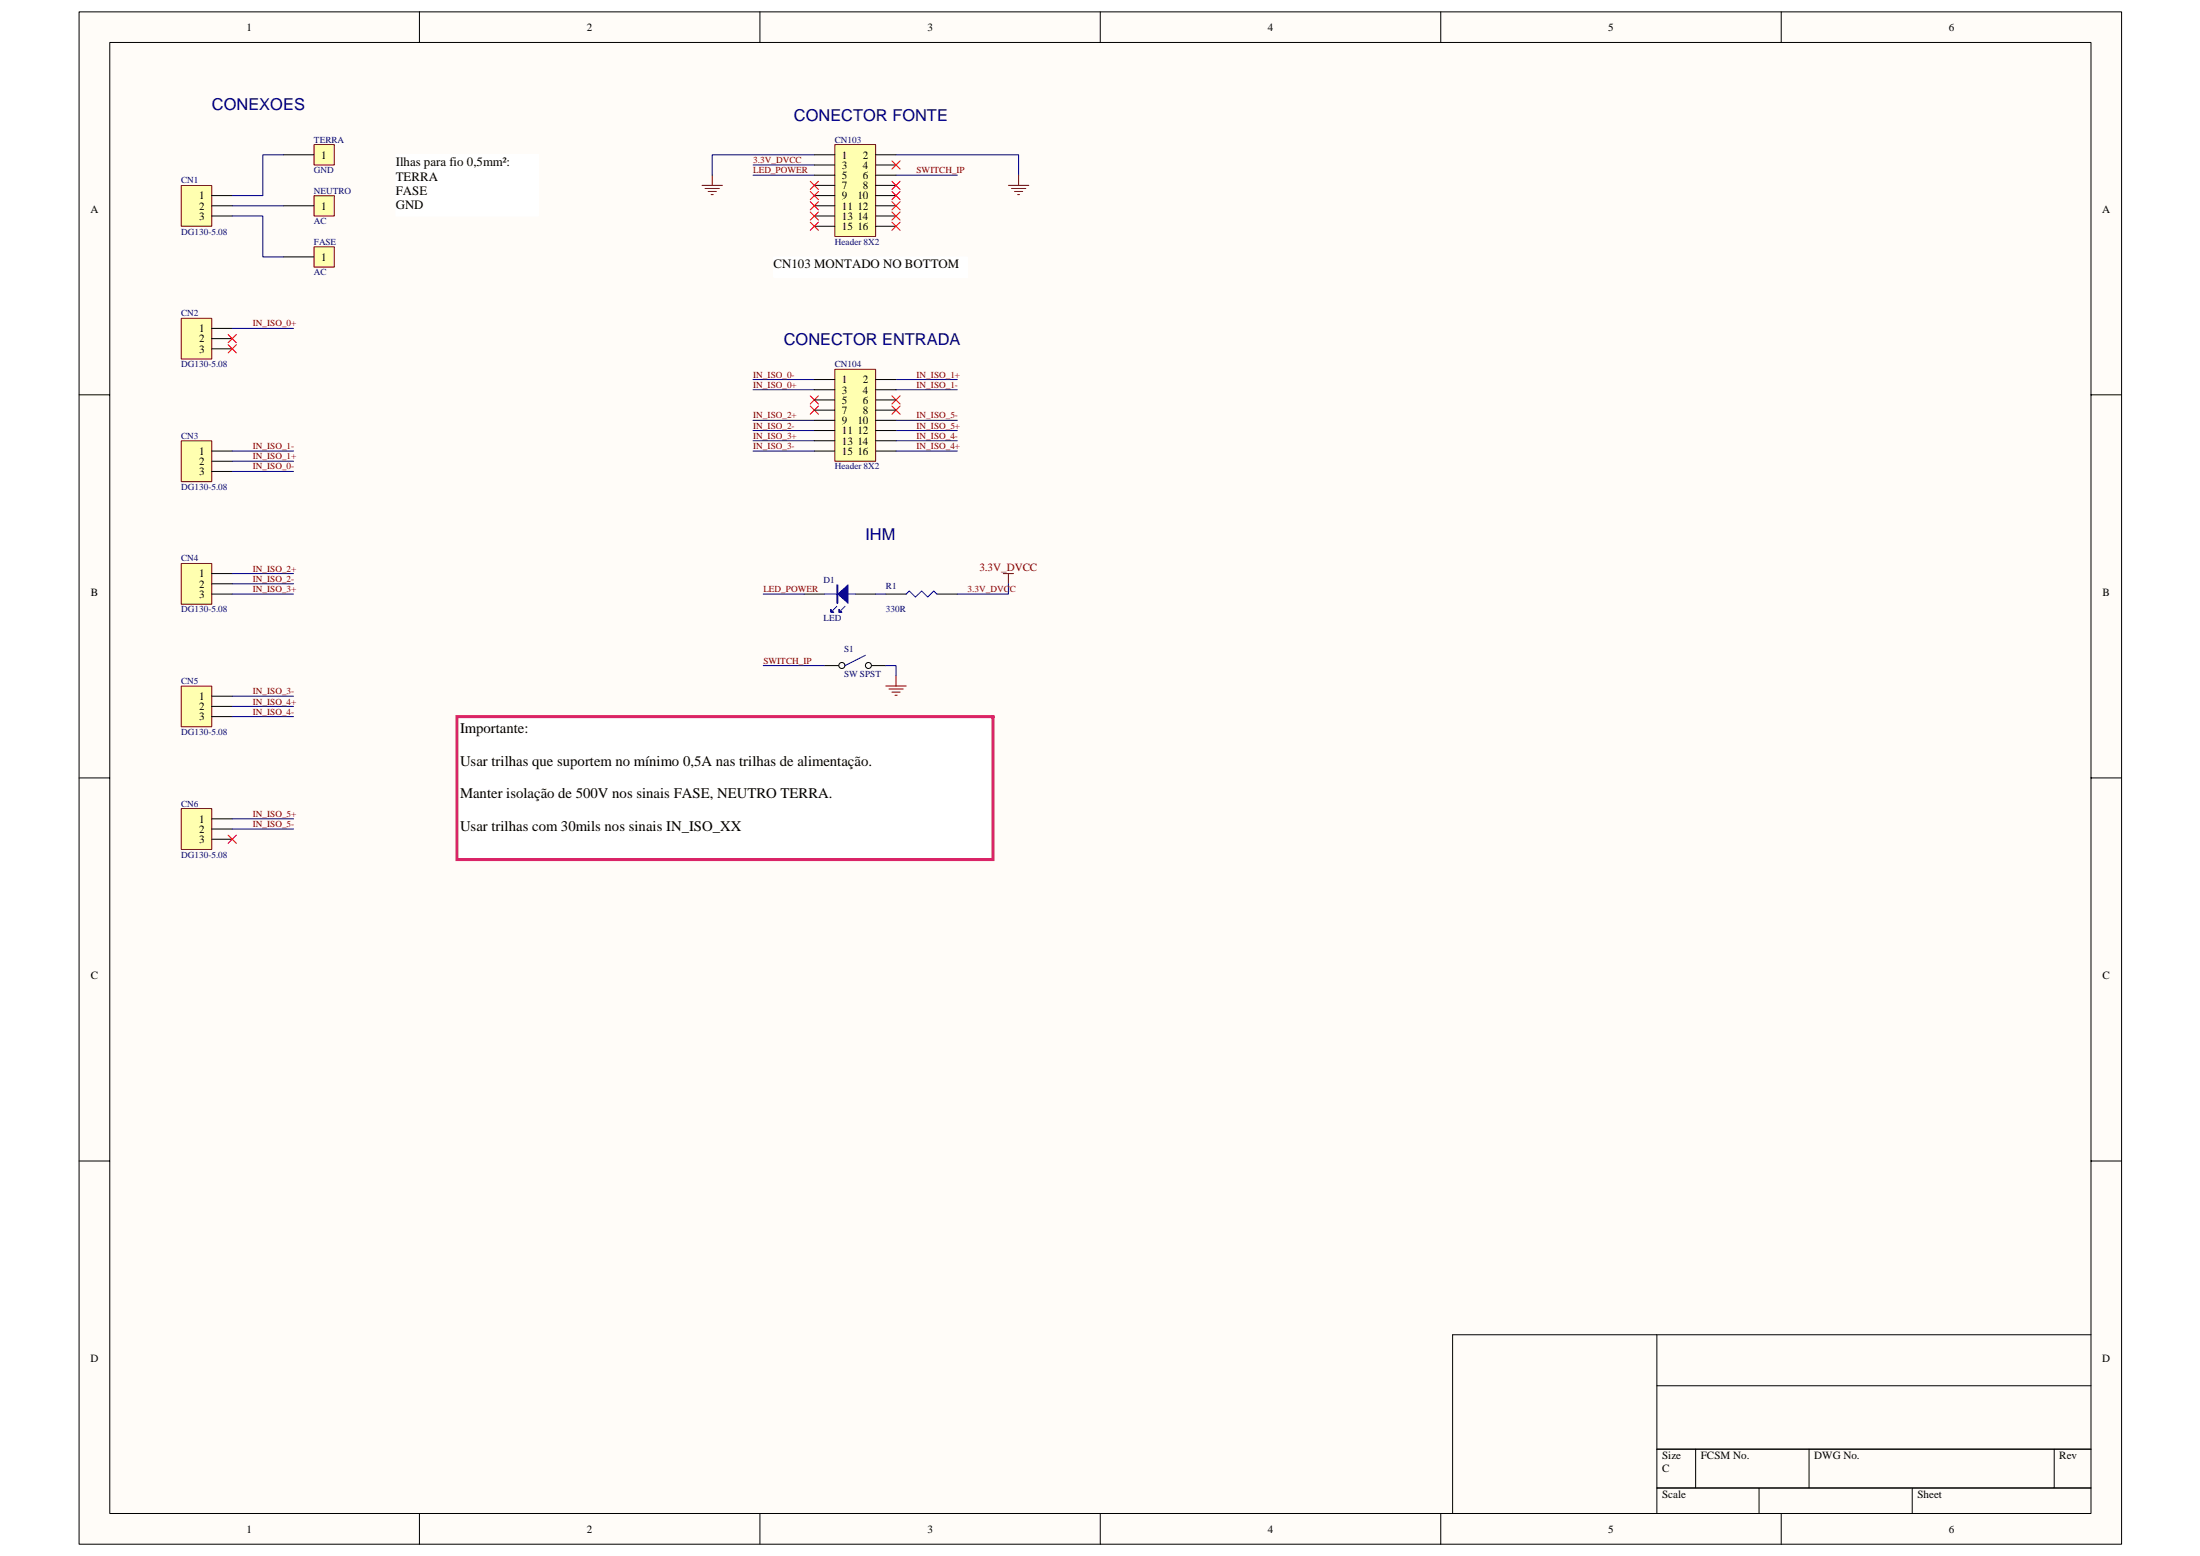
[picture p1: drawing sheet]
<svg xmlns="http://www.w3.org/2000/svg" width="420mm" height="297mm" viewBox="0 0 420 297" stroke-linecap="round" stroke-linejoin="round" font-family="sans-serif">
<path d="M15.1 2.3h390.1v292.5h-390.1z" fill="#fffcf8"/>
<path d="M15.1 2.3h390.1v292.5h-390.1z" fill="none" stroke="#000" stroke-width=".19"/>
<path d="M21 8.1h378.3v280.8h-378.3z" fill="#fffcf8"/>
<g fill="none" stroke="#000" stroke-width=".19">
<path d="M21 8.1h378.3v280.8h-378.3zM80.1 2.2v5.9M145.1 2.2v5.9M210.1 2.2v5.9M275.2 2.2v5.9M340.2 2.2v5.9M15.1 75.4h5.8M399.3 75.4h5.9M15.1 148.5h5.8M399.3 148.5h5.9M15.1 221.6h5.8M399.3 221.6h5.9"/>
<path d="M316.4 254.8v34.1M399.3 254.8h-121.9v34.1M316.4 264.5h82.9M316.4 276.6h82.9M323.8 276.6v7.5M345.5 276.6v7.5M392.3 276.6v7.5M80.1 288.9v5.9M145.1 288.9v5.9M210.1 288.9v5.9M275.2 288.9v5.9M316.4 284.1h82.9"/>
<path d="M335.9 284.1v4.8M340.2 288.9v5.9M365.2 284.1v4.8"/>
</g>
<path d="M34.6 60.8h5.8v7.7h-5.8z" fill="#ffffb0"/>
<path d="M34.6 60.8h5.8v7.7h-5.8z" fill="none" stroke="#800000" stroke-width=".19"/>
<path d="M40.4 62.7h4M40.4 64.6h4M40.4 66.6h4" fill="none" stroke="#000" stroke-width=".19"/>
<path d="M34.6 84.2h5.8v7.7h-5.8z" fill="#ffffb0"/>
<path d="M34.6 84.2h5.8v7.7h-5.8z" fill="none" stroke="#800000" stroke-width=".19"/>
<path d="M40.4 86.1h4M40.4 88.1h4M40.4 90h4" fill="none" stroke="#000" stroke-width=".19"/>
<path d="M44.4 62.7h11.7M44.4 88.1h11.7M44.4 86.1h11.7" fill="none" stroke="#000080" stroke-width=".19"/>
<path d="M34.6 35.4h5.8v7.8h-5.8z" fill="#ffffb0"/>
<path d="M34.6 35.4h5.8v7.8h-5.8z" fill="none" stroke="#800000" stroke-width=".19"/>
<path d="M40.4 37.3h4M40.4 39.3h4M40.4 41.2h4" fill="none" stroke="#000" stroke-width=".19"/>
<path d="M34.6 131h5.8v7.7h-5.8z" fill="#ffffb0"/>
<path d="M34.6 131h5.8v7.7h-5.8z" fill="none" stroke="#800000" stroke-width=".19"/>
<path d="M40.4 132.9h4M40.4 134.9h4M40.4 136.8h4" fill="none" stroke="#000" stroke-width=".19"/>
<path d="M60 47.1h3.8v3.9h-3.8z" fill="#ffffb0"/>
<path d="M60 47.1h3.8v3.9h-3.8z" fill="none" stroke="#800000" stroke-width=".19"/>
<path d="M54.1 49h5.9" fill="none" stroke="#000" stroke-width=".19"/>
<path d="M60 37.4h3.8v3.8h-3.8z" fill="#ffffb0"/>
<path d="M60 37.4h3.8v3.8h-3.8z" fill="none" stroke="#800000" stroke-width=".19"/>
<path d="M54.1 39.3h5.9" fill="none" stroke="#000" stroke-width=".19"/>
<path d="M60 27.6h3.8v3.9h-3.8z" fill="#ffffb0"/>
<path d="M60 27.6h3.8v3.9h-3.8z" fill="none" stroke="#800000" stroke-width=".19"/>
<path d="M54.1 29.5h5.9" fill="none" stroke="#000" stroke-width=".19"/>
<path d="M44.4 39.3h9.7M54.1 29.5h-3.9v7.8h-5.8M44.4 41.2h5.8v7.8h3.9M44.4 132.9h11.7M44.4 134.9h11.7" fill="none" stroke="#000080" stroke-width=".19"/>
<path d="M75.6 29.6h27.3v11.6h-27.3z" fill="#fff"/>
<path d="M75.6 29.5h27.3v11.7h-27.3z" fill="none" stroke="#fff" stroke-width=".19"/>
<path d="M34.6 107.6h5.8v7.8h-5.8z" fill="#ffffb0"/>
<path d="M34.6 107.6h5.8v7.8h-5.8z" fill="none" stroke="#800000" stroke-width=".19"/>
<path d="M40.4 109.5h4M40.4 111.4h4M40.4 113.4h4" fill="none" stroke="#000" stroke-width=".19"/>
<path d="M44.4 109.5h11.7M44.4 111.4h11.7M44.4 136.8h11.7" fill="none" stroke="#000080" stroke-width=".19"/>
<path d="M34.6 154.4h5.8v7.8h-5.8z" fill="#ffffb0"/>
<path d="M34.6 154.4h5.8v7.8h-5.8z" fill="none" stroke="#800000" stroke-width=".19"/>
<path d="M40.4 156.3h4M40.4 158.3h4M40.4 160.2h4" fill="none" stroke="#000" stroke-width=".19"/>
<path d="M44.4 90h11.7M44.4 113.4h11.7M44.4 156.3h11.7M44.4 158.3h11.7" fill="none" stroke="#000080" stroke-width=".19"/>
<path d="M87.3 136.8v27.3h102.3v-27.3z" fill-rule="evenodd" fill="#fff" stroke="#da2467" stroke-width=".58"/>
<path d="M43.6 63.9l1.5 1.5M43.6 65.8l1.5 1.6M45.1 63.9l-1.5 1.5M45.1 65.8l-1.5 1.6M43.6 159.4l1.5 1.6M45.1 159.4l-1.5 1.6" fill="none" stroke="#f00" stroke-width=".19"/>
<path d="M153.6 113.4h3.9M163.3 113.4h3.9M169.2 113.4h3.9M178.9 113.4h3.9" fill="none" stroke="#000" stroke-width=".19"/>
<path d="M157.5 113.4h5.8M159.8 115.7l-.8 .8M161.4 115.7l-.8 .8M173.1 113.4l.6-.6 1.1 1.2 1.2-1.2 1.2 1.2 1.1-1.2 .6 .6" fill="none" stroke="#00f" stroke-width=".19"/>
<path d="M160 113.4l2-1.7v3.4z" fill="#00f"/>
<path d="M159.8 111.7h.2v3.4h-.2zM159.9 111.7v3.4M160 113.4l2-1.7v3.4z" fill="none" stroke="#00f" stroke-width=".19"/>
<path d="M158.7 116.3l.5 .6h-.5z" fill="#00f"/>
<path d="M158.7 116.3l.5 .6h-.5z" fill="none" stroke="#00f" stroke-width=".19"/>
<path d="M160.2 116.3l.6 .6h-.6z" fill="#00f"/>
<path d="M160.2 116.3l.6 .6h-.6z" fill="none" stroke="#00f" stroke-width=".19"/>
<path d="M145.8 113.4h7.8M167.2 113.4h2M192.6 111.4v2h-9.8" fill="none" stroke="#000080" stroke-width=".19"/>
<path d="M191.6 109.5h2M192.6 109.5v1.9" fill="none" stroke="#800000" stroke-width=".19"/>
<path d="M157.5 127.1h3.9" fill="none" stroke="#000" stroke-width=".19"/>
<circle cx="160.8" cy="127" r=".58" fill="#fffcf8" stroke="#000" stroke-width=".19"/>
<path d="M165.3 127.1h3.9" fill="none" stroke="#000" stroke-width=".19"/>
<circle cx="165.9" cy="127" r=".57" fill="#fffcf8" stroke="#000" stroke-width=".19"/>
<path d="M165.3 125.1l-3.9 2" fill="none" stroke="#00f" stroke-width=".19"/>
<path d="M134.1 35.4h3.9M134.7 36h2.7M135.2 36.6h1.6M135.8 37.1h.4M136 33.4v2M169.2 131h3.9M169.8 131.5h2.7M170.3 132.1h1.6M170.9 132.7h.4M171.1 129v2" fill="none" stroke="#800000" stroke-width=".19"/>
<path d="M143.8 31.5h11.7M143.8 33.4h11.7M155.5 29.5h-19.5v3.9M171.1 33.4h11.7M171.1 29.5h23.4v3.9M145.8 127.1h11.7" fill="none" stroke="#000080" stroke-width=".19"/>
<path d="M159.5 27.6h7.7v17.5h-7.7z" fill="#ffffb0"/>
<path d="M159.4 27.6h7.8v17.5h-7.8z" fill="none" stroke="#800000" stroke-width=".19"/>
<g fill="none" stroke="#000" stroke-width=".19">
<path d="M155.5 29.5h3.9M155.5 31.5h3.9M155.5 33.4h3.9M155.5 35.4h3.9M155.5 37.3h3.9M155.5 39.3h3.9M167.2 29.5h3.9M167.2 31.5h3.9M167.2 33.4h3.9M167.2 35.4h3.9M167.2 37.3h3.9M167.2 39.3h3.9"/>
<path d="M155.5 41.2h3.9M155.5 43.2h3.9M167.2 41.2h3.9M167.2 43.2h3.9"/>
</g>
<path d="M147.8 49.1h37v3.8h-37z" fill="#fff"/>
<path d="M147.7 49.1h37.1v3.8h-37.1z" fill="none" stroke="#fff" stroke-width=".19"/>
<g fill="none" stroke="#f00" stroke-width=".19">
<path d="M154.7 38.5l1.6 1.6M154.7 36.6l1.6 1.5M154.7 34.6l1.6 1.6M156.3 38.5l-1.6 1.6M156.3 36.6l-1.6 1.5M156.3 34.6l-1.6 1.6M170.3 36.6l1.6 1.5M170.3 38.5l1.6 1.6M170.3 30.7l1.6 1.6M170.3 34.6l1.6 1.6M171.9 36.6l-1.6 1.5M171.9 38.5l-1.6 1.6"/>
<path d="M171.9 30.7l-1.6 1.6M171.9 34.6l-1.6 1.6M154.7 42.4l1.6 1.6M154.7 40.5l1.6 1.5M156.3 42.4l-1.6 1.6M156.3 40.5l-1.6 1.5M170.3 40.5l1.6 1.5M170.3 42.4l1.6 1.6M171.9 40.5l-1.6 1.5M171.9 42.4l-1.6 1.6M154.7 77.5l1.6 1.6M154.7 75.6l1.6 1.5"/>
<path d="M156.3 77.5l-1.6 1.6M156.3 75.6l-1.6 1.5M170.3 77.5l1.6 1.6M170.3 75.6l1.6 1.5M171.9 77.5l-1.6 1.6M171.9 75.6l-1.6 1.5"/>
</g>
<path d="M192.6 35.4h3.9M193.2 36h2.7M193.7 36.6h1.6M194.3 37.1h.4M194.5 33.4v2" fill="none" stroke="#800000" stroke-width=".19"/>
<g fill="none" stroke="#000080" stroke-width=".19">
<path d="M143.8 74.4h11.7M143.8 72.5h11.7M171.1 72.5h11.7M171.1 74.4h11.7M143.8 86.1h11.7M143.8 84.1h11.7M143.8 82.2h11.7M143.8 80.2h11.7M171.1 86.1h11.7M171.1 84.1h11.7M171.1 82.2h11.7M171.1 80.2h11.7"/>
<path d="M169.2 127.1h1.9v1.9"/>
</g>
<path d="M159.5 70.5h7.7v17.6h-7.7z" fill="#ffffb0"/>
<path d="M159.4 70.5h7.8v17.6h-7.8z" fill="none" stroke="#800000" stroke-width=".19"/>
<g fill="none" stroke="#000" stroke-width=".19">
<path d="M155.5 72.5h3.9M155.5 74.4h3.9M155.5 76.3h3.9M155.5 78.3h3.9M167.2 72.5h3.9M167.2 74.4h3.9M167.2 76.3h3.9M167.2 78.3h3.9M155.5 80.2h3.9M155.5 82.2h3.9M155.5 84.1h3.9M155.5 86.1h3.9"/>
<path d="M167.2 80.2h3.9M167.2 82.2h3.9M167.2 84.1h3.9M167.2 86.1h3.9"/>
</g>
<g font-size="3.1" fill="#000080">
<text x="40.5" y="21.1">CONEXOES</text>
<text x="151.6" y="23">CONECTOR FONTE</text>
<text x="149.7" y="65.9">CONECTOR ENTRADA</text>
<text x="165.3" y="103">IHM</text>
</g>
<g font-size="2.8">
<text x="87.9" y="139.9">Importante:</text>
<text x="87.9" y="146.2">Usar trilhas que suportem no mínimo 0,5A nas trilhas de alimentação.</text>
<text x="87.9" y="152.4">Manter isolação de 500V nos sinais FASE, NEUTRO TERRA.</text>
<text x="87.9" y="158.6">Usar trilhas com 30mils nos sinais IN_ISO_XX</text>
</g>
<g font-size="2.5">
<text x="75.6" y="31.7">Ilhas para fio 0,5mm²:</text>
<text x="75.6" y="34.5">TERRA</text>
<text x="75.6" y="37.2">FASE</text>
<text x="75.6" y="39.9">GND</text>
<text x="147.7" y="51.2">CN103 MONTADO NO BOTTOM</text>
</g>
<g font-size="2.1">
<text x="47.1" y="5.9">1</text>
<text x="112.1" y="5.9">2</text>
<text x="177.1" y="5.9">3</text>
<text x="242.1" y="5.9">4</text>
<text x="307.1" y="5.9">5</text>
<text x="372.2" y="5.9">6</text>
<text x="61.3" y="30.3">1</text>
<text x="160.8" y="30.3">1</text>
<text x="160.8" y="32.2">3</text>
<text x="160.8" y="34.2">5</text>
<text x="164.8" y="30.3">2</text>
<text x="164.8" y="32.2">4</text>
<text x="164.8" y="34.2">6</text>
<text x="17.3" y="40.7">A</text>
<text x="38" y="38.1">1</text>
<text x="38" y="40">2</text>
<text x="38" y="42">3</text>
<text x="61.3" y="40">1</text>
<text x="160.8" y="36.1">7</text>
<text x="160.8" y="38.1">9</text>
<text x="160.8" y="40">11</text>
<text x="160.8" y="42">13</text>
<text x="163.8" y="38.1">10</text>
<text x="163.8" y="40">12</text>
<text x="163.8" y="42">14</text>
<text x="164.8" y="36.1">8</text>
<text x="401.5" y="40.7">A</text>
<text x="160.8" y="43.9">15</text>
<text x="163.8" y="43.9">16</text>
<text x="61.3" y="49.8">1</text>
<text x="38" y="63.4">1</text>
<text x="38" y="65.4">2</text>
<text x="38" y="67.3">3</text>
<text x="160.8" y="73.2">1</text>
<text x="160.8" y="75.1">3</text>
<text x="160.8" y="77.1">5</text>
<text x="164.8" y="73.2">2</text>
<text x="164.8" y="75.1">4</text>
<text x="164.8" y="77.1">6</text>
<text x="160.8" y="79">7</text>
<text x="160.8" y="81">9</text>
<text x="160.8" y="82.9">11</text>
<text x="163.8" y="81">10</text>
<text x="163.8" y="82.9">12</text>
<text x="164.8" y="79">8</text>
<text x="38" y="86.8">1</text>
<text x="38" y="88.8">2</text>
<text x="160.8" y="84.9">13</text>
<text x="160.8" y="86.8">15</text>
<text x="163.8" y="84.9">14</text>
<text x="163.8" y="86.8">16</text>
<text x="38" y="90.7">3</text>
<text x="17.3" y="113.8">B</text>
<text x="38" y="110.2">1</text>
<text x="38" y="112.2">2</text>
<text x="401.6" y="113.8">B</text>
<text x="38" y="114.1">3</text>
<text x="38" y="133.6">1</text>
<text x="38" y="135.6">2</text>
<text x="38" y="137.5">3</text>
<text x="38" y="157">1</text>
<text x="38" y="159">2</text>
<text x="38" y="160.9">3</text>
<text x="17.3" y="187">C</text>
<text x="401.6" y="187">C</text>
<text x="17.3" y="260.1">D</text>
<text x="401.5" y="260.1">D</text>
<text x="317.4" y="278.5">Size</text>
<text x="317.4" y="281.1">C</text>
<text x="324.8" y="278.5">FCSM No.</text>
<text x="346.5" y="278.5">DWG No.</text>
<text x="393.3" y="278.5">Rev</text>
<text x="317.4" y="285.9">Scale</text>
<text x="366.2" y="285.9">Sheet</text>
<text x="47.1" y="292.6">1</text>
<text x="112.1" y="292.6">2</text>
<text x="177.1" y="292.6">3</text>
<text x="242.1" y="292.6">4</text>
<text x="307.1" y="292.6">5</text>
<text x="372.2" y="292.6">6</text>
</g>
<text font-size="2.1" fill="#800000" x="187" y="109.1">3.3V_DVCC</text>
<g font-size="1.8" fill="#000080">
<text x="60" y="27.2">TERRA</text>
<text x="159.4" y="27.2">CN103</text>
<text x="34.6" y="35">CN1</text>
<text x="60" y="33.1">GND</text>
<text x="60" y="37">NEUTRO</text>
<text x="34.6" y="44.8">DG130-5.08</text>
<text x="60" y="46.7">FASE</text>
<text x="60" y="42.8">AC</text>
<text x="159.4" y="46.7">Header 8X2</text>
<text x="60" y="52.6">AC</text>
<text x="34.6" y="60.4">CN2</text>
<text x="34.6" y="70.1">DG130-5.08</text>
<text x="159.4" y="70.1">CN104</text>
<text x="34.6" y="83.8">CN3</text>
<text x="159.4" y="89.6">Header 8X2</text>
<text x="34.6" y="93.5">DG130-5.08</text>
<text x="34.6" y="107.2">CN4</text>
<text x="157.3" y="111.3">D1</text>
<text x="169.2" y="112.4">R1</text>
<text x="34.6" y="116.9">DG130-5.08</text>
<text x="157.3" y="118.5">LED</text>
<text x="169.2" y="116.9">330R</text>
<text x="161.2" y="124.5">S1</text>
<text x="34.6" y="130.6">CN5</text>
<text x="161.2" y="129.2">SW SPST</text>
<text x="34.6" y="140.3">DG130-5.08</text>
<text x="34.6" y="154">CN6</text>
<text x="34.6" y="163.7">DG130-5.08</text>
</g>
<g font-size="1.8" fill="#800000">
<text x="143.8" y="31.1">3.3V_DVCC</text>
<text x="143.8" y="33.1">LED_POWER</text>
<text x="175" y="33.1">SWITCH_IP</text>
<text x="48.3" y="62.3">IN_ISO_0+</text>
<text x="143.8" y="72.1">IN_ISO_0-</text>
<text x="143.8" y="74">IN_ISO_0+</text>
<text x="175" y="74">IN_ISO_1-</text>
<text x="175" y="72.1">IN_ISO_1+</text>
<text x="143.8" y="81.8">IN_ISO_2-</text>
<text x="143.8" y="79.9">IN_ISO_2+</text>
<text x="143.8" y="83.8">IN_ISO_3+</text>
<text x="175" y="79.9">IN_ISO_5-</text>
<text x="175" y="81.8">IN_ISO_5+</text>
<text x="175" y="83.8">IN_ISO_4-</text>
<text x="48.3" y="89.6">IN_ISO_0-</text>
<text x="48.3" y="87.7">IN_ISO_1+</text>
<text x="48.3" y="85.7">IN_ISO_1-</text>
<text x="143.8" y="85.7">IN_ISO_3-</text>
<text x="175" y="85.7">IN_ISO_4+</text>
<text x="48.3" y="111.1">IN_ISO_2-</text>
<text x="48.3" y="109.1">IN_ISO_2+</text>
<text x="48.3" y="113">IN_ISO_3+</text>
<text x="145.8" y="113">LED_POWER</text>
<text x="184.8" y="113">3.3V_DVCC</text>
<text x="145.8" y="126.7">SWITCH_IP</text>
<text x="48.3" y="132.5">IN_ISO_3-</text>
<text x="48.3" y="136.4">IN_ISO_4-</text>
<text x="48.3" y="134.5">IN_ISO_4+</text>
<text x="48.3" y="155.9">IN_ISO_5+</text>
<text x="48.3" y="157.9">IN_ISO_5-</text>
</g>
</svg>
